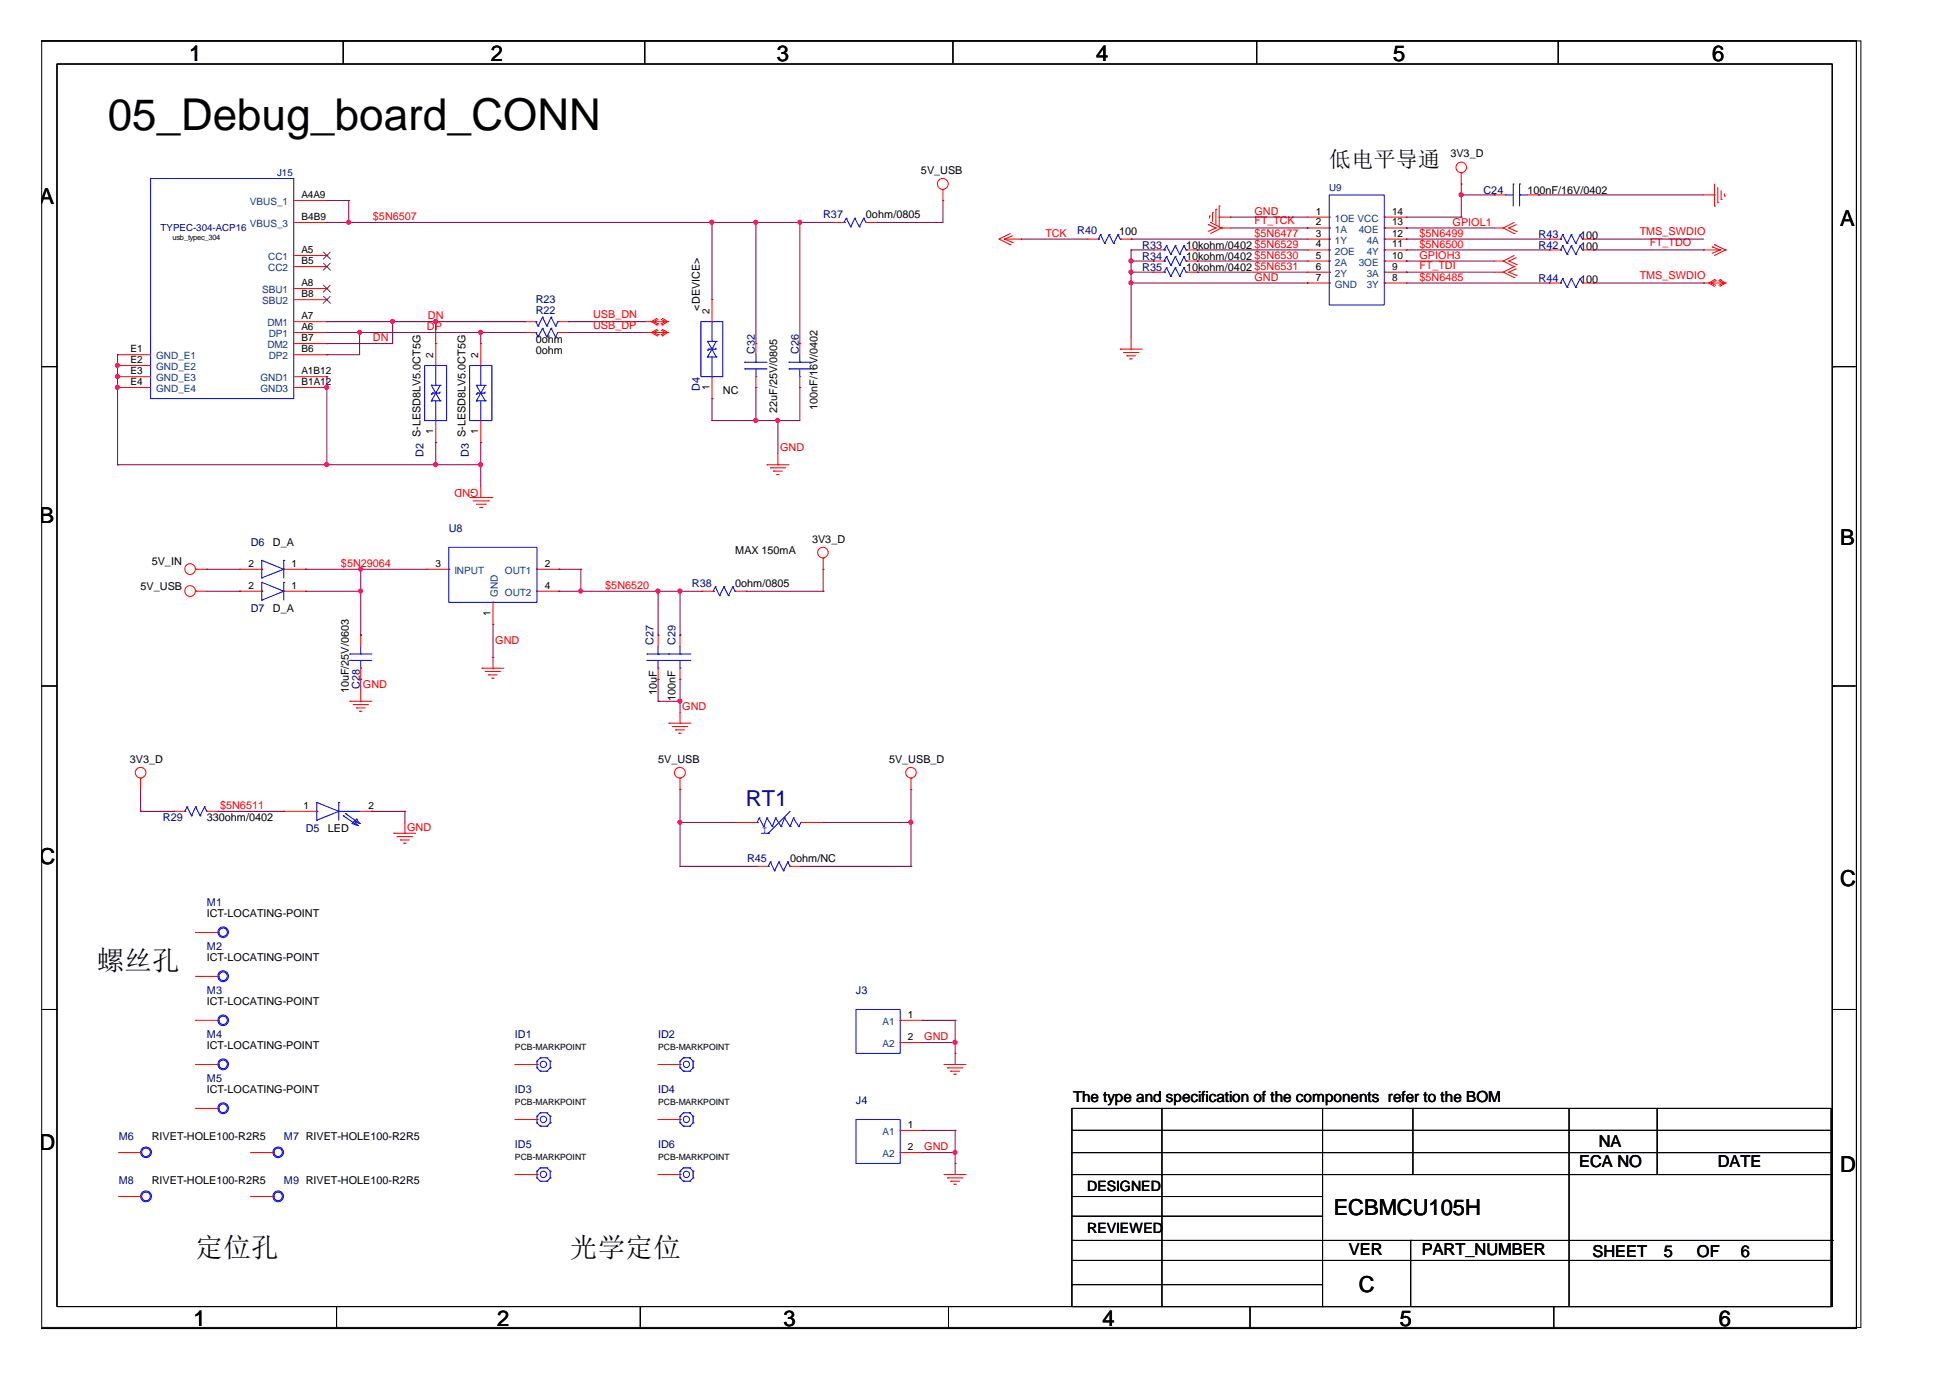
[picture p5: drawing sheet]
<svg xmlns="http://www.w3.org/2000/svg" width="297mm" height="210mm" viewBox="0 0 297 210" stroke-linecap="round" stroke-linejoin="round" font-family="sans-serif">
<g fill="none" stroke="#000" stroke-width=".15">
<path d="M6.3 6.2h276.5v196.2h-276.5M6.3 6.2h277.2v196h-277.2zM8.7 9.8h270.4v189.2h-270.4zM52.3 6.2h.1M52.3 6.2v3.4M98.2 6.2h.1M98.2 6.2v3.4M145.2 6.2h.1M145.2 6.2v3.4M191.4 6.2h.1M191.4 6.2v3.4M237.4 6.2h.1"/>
<path d="M237.4 6.2v3.4M6.3 55.9h2.4M279.3 55.9h.1M279.3 55.9h3.3M6.3 104.5h2.4M279.3 104.5h.1M279.3 104.5h3.3M6.3 153.8h2.2M8.5 153.8h.1M279.3 153.8h3.3M282.6 153.8h.1M163.3 168.8h115.6v30.2h-115.6z"/>
<path d="M163.3 172.2h.1M163.3 178.9h.1M163.3 175.6h.1M163.3 172.2h115.6M163.3 178.9h115.6M163.3 175.6h115.6M177 178.9h.1M177 168.8v30.2M201.5 168.8v30.2M215.2 168.8h.1M215.2 168.8v10.1M239 168.8v30.2"/>
<path d="M252.4 168.8h.1M252.4 168.8v10.1M51.3 199h.1M51.3 199v3.4M97.5 199h.1M97.5 199v3.4M144.5 199h.1M144.5 199v3.4M163.3 195.7h.1M163.3 182.3h.1M163.3 185.3h.1M163.3 195.7h38.2"/>
<path d="M163.3 182.3h38.2M163.3 185.3h38.2M163.4 192h.1M163.4 188.9h.1M163.4 192h115.5M163.4 188.9h115.9M190.4 199h.1M190.4 199v3.4M201.5 199h.1M214.9 188.9h.1M214.9 188.9v10.1M236.7 199h.1"/>
<path d="M236.7 199v3.4M239 199h.1"/>
</g>
<g fill="none" stroke="#f00" stroke-width=".15">
<path d="M44.7 33.9h5.1M44.7 30.5h5.1M44.7 38.9h5.1M49.8 30.5h.1M49.8 38.9h.1M49.8 33.9h.1M126.9 33.9h.1M126.9 33.9h1.7M131.9 33.9h1.7M133.6 33.9h.1M143.6 28.9h.1M143.6 28.9v1.6"/>
<path d="M152.2 36.4h.1M152.2 36.4l1.7 .9M153 36.4h.1M153 36.4h2.5M153 36.4l1.2 .5M153.9 37.3h.1M153.9 35.6l-1.7 .8M154.2 36.9h.1M154.2 35.9l-1.2 .5M165.6 36.4h.1M165.6 36.4h1.7M170.6 36.4h1.7"/>
<path d="M172.3 36.4h.1M175.7 38.1h.1M175.7 39.8h.1M175.7 38.1h1.6M175.7 39.8h1.6M180.7 38.1h1.7M180.7 39.8h1.7M182.4 38.1h.1M182.4 39.8h.1M184.1 34.2h.1M184.1 34.2l1.1 .5M184.2 32.9h.1"/>
<path d="M184.2 32.9v.3M184.4 33.9h.1M184.4 33.9l1.7 .8M184.7 32.4h.1M184.7 32.4v1.3M185.2 31.9h.1M185.2 34.7h.1M185.2 31.9v2.3M185.2 34.7l-1.1 .5M185.7 31.4h.1M185.7 33.1h.1M185.7 31.4v3.3"/>
<path d="M185.7 33.1h1.7M186.1 34.7h.1M186.1 34.7h1.3M186.1 34.7l-1.7 .9M199.1 33.1h.1M199.1 34.7h.1M199.1 36.4h.1M199.1 38.1h.1M199.1 39.8h.1M199.1 33.1h3.4M199.1 34.7h3.4M199.1 36.4h3.4"/>
<path d="M199.1 38.1h3.4M199.1 39.8h3.4M210.9 33.1h3.3M210.9 34.7h3.3M210.9 36.4h3.3M210.9 38.1h3.3M210.9 39.8h3.3M214.2 39.8h.1M214.2 38.1h.1M214.2 36.4h.1M214.2 34.7h.1M214.2 33.1h.1"/>
<path d="M222.6 26.3h.1M222.6 26.3v1.7M227.6 29.7h.1M227.6 29.7h1.7M227.6 34.7h1.4M227.6 39.8h1.4M229 34.7h.1M229 39.8h.1M229 34.7l1.6 .9M229 39.8l1.6 .8M229.8 34.7h.1M229.8 39.8h.1"/>
<path d="M229.8 34.7l1.2 .5M229.8 39.8l1.2 .5M230.6 35.6h.1M230.6 33.9l-1.6 .8M230.6 38.9l-1.6 .9M231 35.2h.1M231 34.2l-1.2 .5M231 39.3l-1.2 .5M232.7 29.7h1.7M234.4 29.7h.1M236 38.1h.1M236 36.4h.1"/>
<path d="M236 36.4h1.7M236 38.1h1.7M241 36.4h1.7M241 38.1h1.7M242.7 38.1h.1M242.7 36.4h.1M259.5 29.7h1.7M259.5 38.1h2.5M260.8 37.6h.1M260.8 37.6l1.2 .5M261.2 31.4h.1M261.2 29.7h.1"/>
<path d="M261.2 37.3h.1M261.2 28v3.4M261.2 37.3l1.6 .8M261.7 30.9h.1M261.7 28.5v2.4M262 38.1h.1M262 38.1l-1.2 .5M262.2 30.4h.1M262.2 29.1v1.3M262.7 29.9h.1M262.7 29.5v.4M262.8 38.1h.1"/>
<path d="M262.8 38.1l-1.6 .8M17.9 54h.1M17.9 55.7h.1M17.9 57.4h.1M17.9 59h.1M17.9 57.4h5M17.9 54h5M17.9 59h5M17.9 55.7h5M44.7 49h5.1M44.7 50.6h5.1M44.7 57.4h5.1"/>
<path d="M44.7 44h5.1M44.7 45.6h5.1M44.7 52.3h5.1M44.7 54h5.1M44.7 40.6h5.1M44.7 59h5.1M49.8 57.4h.1M49.8 50.6h.1M49.8 49h.1M49.8 44h.1M49.8 45.6h.1M49.8 52.3h.1"/>
<path d="M49.8 54h.1M49.8 40.6h.1M49.8 59h.1M66.4 52.3h.1M66.4 52.3v3.4M73.2 52.3h.1M73.2 52.3v3.4M79.9 50.6h.1M79.9 49h.1M79.9 49h1.7M79.9 50.6h1.7M85 49h1.7"/>
<path d="M85 50.6h1.7M86.7 50.6h.1M86.7 49h.1M98.4 49h.8M98.4 50.6h.8M99.2 49h.1M99.2 50.6h.1M99.2 49l.9 .5M99.2 50.6l.9 .6M99.6 49h.1M99.6 50.6h.1M99.6 49h1.8"/>
<path d="M99.6 49l.6 .3M99.6 50.6h1.8M99.6 50.6l.6 .4M100.1 49.5h.1M100.1 51.2h.1M100.1 48.5l-.9 .5M100.1 50.2l-.9 .4M100.2 49.3h.1M100.2 51h.1M100.2 48.7l-.6 .3M100.2 50.3l-.6 .3M100.7 49.3h.1"/>
<path d="M100.7 51h.1M100.7 48.7l.7 .3M100.7 50.3l.7 .3M100.9 49.5h.1M100.9 51.2h.1M100.9 48.5l.8 .5M100.9 50.2l.8 .4M101.4 49h.1M101.4 50.6h.1M101.4 49l-.7 .3M101.4 50.6l-.7 .4M101.7 49h.1"/>
<path d="M101.7 50.6h.1M101.7 49l-.8 .5M101.7 50.6l-.8 .6M108.5 45.6h.1M108.5 45.6v3.4M108.5 57.4v3.3M115.1 52.3h.1M115.1 59h.1M115.1 52.3v1.7M115.1 57.4v1.6M121.8 52.3h.1M121.8 59h.1"/>
<path d="M121.8 52.3v1.7M121.8 57.4v1.6M170.6 53.2h.1M170.6 53.2h3.4M171.2 53.7h.1M171.2 53.7h2.3M171.7 54.2h.1M171.7 54.2h1.3M172.1 54.7h.1M172.1 54.7h.4M172.3 53.2h.1M172.3 51.5v1.7"/>
<path d="M175.7 41.5h.1M175.7 41.5h1.6M180.7 41.5h1.7M182.4 41.5h.1M199.1 41.5h.1M199.1 43.1h.1M199.1 43.1h3.4M199.1 41.5h3.4M210.9 43.1h3.3M210.9 41.5h3.3M214.2 43.1h.1M214.2 41.5h.1"/>
<path d="M227.6 41.5h1.4M229 41.5h.1M229 41.5l1.6 .8M229.8 41.5h.1M229.8 41.5l1.2 .4M230.6 42.3h.1M230.6 40.6h.1M230.6 40.6l-1.6 .9M231 41.9h.1M231 40.3h.1M231 41l-1.2 .5M236 43.1h.1"/>
<path d="M236 43.1h1.7M241 43.1h1.7M242.7 43.1h.1M259.5 43.1h.8M260.3 43.1h.1M260.3 43.1l.9 .5M260.6 43.1h.1M260.6 43.1h1.9M260.6 43.1l.7 .3M261.2 42.6h.1M261.2 42.6l-.9 .5M261.3 42.8h.1"/>
<path d="M261.3 42.8l-.7 .3M261.8 42.8h.1M261.8 42.8l.7 .3M262 42.6h.1M262 42.6l.8 .5M262.5 43.1h.1M262.5 43.1l-.7 .3M262.8 43.1h.1M262.8 43.1l-.8 .5M66.4 67.4h.1M66.4 64.1v3.3M71.5 75.8h3.4"/>
<path d="M72.1 76.3h2.3M72.6 76.8h1.3M73.1 77.3h.3M73.2 75.8h.1M73.2 67.4h.1M73.2 64.1v3.3M73.2 74.1v1.7M73.4 77.3h.1M73.9 76.8h.1M74.4 76.3h.1M74.9 75.8h.1M108.5 60.7h.1"/>
<path d="M116.8 70.8h.1M116.8 70.8h3.4M117.3 71.3h.1M117.3 71.3h2.4M117.8 71.8h.1M117.8 71.8h1.4M118.3 72.3h.1M118.3 72.3h.4M118.5 70.8h.1M118.5 69.1v1.7M29.8 90.1h.1M29.8 86.7h.1"/>
<path d="M29.8 90.1h1.7M29.8 86.7h1.7M36.5 90.1h.1M36.5 86.7h.1M36.5 90.1h3.4M36.5 86.7h3.4M43.2 90.1h3.4M43.2 86.7h3.4M46.6 90.1h.1M46.6 86.7h.1M54.9 96.7h.1M54.9 96.7v1.7"/>
<path d="M65 86.7h.1M65 86.7h3.4M75.1 95.1h.1M75.1 91.8v3.3M81.8 90.1h3.3M81.8 86.7h3.3M85.1 86.7h.1M85.1 90.1h.1M100.2 96.7h.1M100.2 96.7v1.7M103.6 96.7h.1M103.6 96.7v1.7"/>
<path d="M106.9 90.1h.1M106.9 90.1h1.7M112 90.1h1.6M113.6 90.1h.1M125.4 85h.1M125.4 85v1.7M21.4 118.5h.1M21.4 118.5v1.7M53.3 106.8h.1M53.3 106.8h3.3M53.8 107.3h.1M53.8 107.3h2.3"/>
<path d="M54.3 107.8h.1M54.3 107.8h1.3M54.8 108.3h.1M54.8 108.3h.3M54.9 106.8h.1M54.9 103.5h.1M54.9 101.8v1.7M54.9 105.1v1.7M73.4 101.8h.1M73.4 101.8h3.4M73.9 102.3h.1M73.9 102.3h2.3"/>
<path d="M74.4 102.8h.1M74.4 102.8h1.3M74.9 103.3h.1M74.9 103.3h.4M75.1 101.8h.1M75.1 100.1v1.7M100.2 103.5h.1M100.2 101.8v1.7M101.9 110.2h.1M101.9 110.2h3.3M102.4 110.7h.1M102.4 110.7h2.4"/>
<path d="M102.9 111.2h.1M102.9 111.2h1.4M103.4 111.7h.1M103.4 111.7h.4M103.6 118.5h.1M103.6 110.2h.1M103.6 103.5h.1M103.6 101.8v1.7M103.6 108.5v1.7M103.6 118.5v1.7M138.8 118.5h.1M138.8 118.5v1.7"/>
<path d="M26.5 123.6h.1M26.5 123.6h1.7M31.5 123.6h1.7M33.2 123.6h.1M43.2 123.6h.1M43.2 123.6h5.1M54.9 123.6h1.7M56.6 123.6h.1M60 126.9h.1M60 126.9h3.3M60.5 127.4h.1M60.5 127.4h2.4"/>
<path d="M61 127.9h.1M61 127.9h1.4M61.5 128.5h.1M61.5 128.5h.3M61.7 126.9h.1M61.7 125.3v1.6M112 125.3h.1M112 125.3h3.3M115.3 132h.1M115.3 132h1.7M120.4 132h1.6M122 132h.1"/>
<path d="M122 125.3h3.4M125.4 125.3h.1M29.8 155.4h.1M29.8 142h.1M29.8 148.7h.1M29.8 155.4h3.4M29.8 142h3.4M29.8 148.7h3.4M137.1 155.4h3.4M137.1 158.8h3.4M140.5 155.4h.1M140.5 158.8h.1"/>
<path d="M18.1 175.6h.1M18.1 175.6h3.3M29.8 168.8h.1M29.8 162.2h.1M29.8 162.2h3.4M29.8 168.8h3.4M38.2 175.6h.1M38.2 175.6h3.4M78.4 178.9h.1M78.4 170.5h.1M78.4 162.2h.1M78.4 162.2h3.4"/>
<path d="M78.4 178.9h3.4M78.4 170.5h3.4M100.2 162.2h.1M100.2 178.9h.1M100.2 170.5h.1M100.2 162.2h3.4M100.2 178.9h3.4M100.2 170.5h3.4M137.1 172.2h3.4M137.1 175.6h3.4M140.5 172.2h.1M140.5 175.6h.1"/>
<path d="M143.8 162.2h.1M143.8 178.9h.1M143.8 162.2h3.4M143.8 178.9h3.4M144.3 162.7h.1M144.3 179.4h.1M144.3 162.7h2.4M144.3 179.4h2.4M144.8 163.2h.1M144.8 179.9h.1M144.8 163.2h1.4M144.8 179.9h1.4"/>
<path d="M145.3 163.6h.1M145.3 163.6h.4M145.5 162.2h.1M145.5 178.9h.1M145.5 160.5v1.7M145.5 177.2v1.7M18.1 182.3h.1M18.1 182.3h3.3M38.2 182.3h.1M38.2 182.3h3.4M145.3 180.4h.1M145.3 180.4h.4"/>
<circle cx="143.6" cy="28" r=".83"/>
<circle cx="222.6" cy="25.5" r=".81"/>
<circle cx="28.9" cy="90" r=".82"/>
<circle cx="28.9" cy="86.7" r=".82"/>
<circle cx="125.3" cy="84.2" r=".81"/>
<circle cx="21.4" cy="117.7" r=".81"/>
<circle cx="103.6" cy="117.7" r=".82"/>
<circle cx="138.8" cy="117.7" r=".81"/>
</g>
<g fill="none" stroke="#00f" stroke-width=".15">
<path d="M22.9 27.2h21.8v33.5h-21.8zM128.6 33.9h.1M128.9 33.2h.1M128.9 33.2l-.3 .7M128.9 33.2l.7 1.4M129.6 34.6h.1M130.2 33.2h.1M130.2 33.2l-.6 1.4M130.2 33.2l.7 1.4M130.9 34.6h.1M131.6 33.2h.1M131.6 33.2l.3 .7"/>
<path d="M131.6 33.2l-.7 1.4M131.9 33.9h.1M167.3 36.4h.1M167.6 35.7h.1M167.6 35.7l-.3 .7M167.6 35.7l.7 1.4M168.3 37.1h.1M169 35.7h.1M169 35.7l-.7 1.4M169 35.7l.6 1.4M169.6 37.1h.1M170.3 35.7h.1"/>
<path d="M170.3 35.7l.3 .7M170.3 35.7l-.7 1.4M170.6 36.4h.1M177.3 38.1h.1M177.3 39.8h.1M177.7 37.4h.1M177.7 39.1h.1M177.7 37.4l-.4 .7M177.7 37.4l.7 1.3M177.7 39.1l-.4 .7M177.7 39.1l.7 1.3M178.4 38.7h.1"/>
<path d="M179 37.4h.1M179 39.1h.1M179 37.4l-.6 1.3M179 37.4l.7 1.3M179 39.1l-.6 1.3M179 39.1l.7 1.3M179.7 38.7h.1M180.3 37.4h.1M180.3 39.1h.1M180.3 37.4l.4 .7M180.3 37.4l-.6 1.3M180.3 39.1l.4 .7"/>
<path d="M180.3 39.1l-.6 1.3M180.7 38.1h.1M180.7 39.8h.1M202.5 29.7h8.4v16.8h-8.4zM202.5 33.1h.1M202.5 34.7h.1M202.5 36.4h.1M202.5 38.1h.1M202.5 39.8h.1M210.9 33.1h.1M210.9 34.7h.1M210.9 36.4h.1"/>
<path d="M210.9 38.1h.1M210.9 39.8h.1M229.3 29.7h.1M229.3 29.7h1.2M230.5 28h.1M230.5 28v3.4M231.5 29.7h.1M231.5 28h.1M231.5 29.7h1.2M231.5 28v3.4M237.7 38.1h.1M237.7 36.4h.1"/>
<path d="M238 37.4h.1M238 35.7h.1M238 37.4l-.3 .7M238 37.4l.7 1.3M238 35.7l-.3 .7M238 35.7l.7 1.4M238.7 38.7h.1M238.7 37.1h.1M239.4 37.4h.1M239.4 35.7h.1M239.4 37.4l-.7 1.3M239.4 37.4l.6 1.3"/>
<path d="M239.4 35.7l-.7 1.4M239.4 35.7l.6 1.4M240 38.7h.1M240 37.1h.1M240.7 37.4h.1M240.7 35.7h.1M240.7 37.4l.3 .7M240.7 37.4l-.7 1.3M240.7 35.7l.3 .7M240.7 35.7l-.7 1.4M241 38.1h.1M241 36.4h.1"/>
<path d="M64.7 55.7h3.3v8.4h-3.3zM65.7 58.7h.1M65.7 58.7h1.4M65.7 58.7l1.4 2.4M65.9 59.9h.1M65.9 59.9h1M65.9 59.9l-.2 .1M66.4 59.9h.1M66.4 55.7h.1M66.4 58.7h.1M66.4 55.7v3M66.9 59.9h.1"/>
<path d="M67.1 58.7h.1M67.1 58.7l-1.4 2.4M67.1 59.7l-.2 .2M71.5 55.7h3.4v8.4h-3.4zM72.6 58.7h.1M72.6 58.7l1.3 2.4M72.6 58.7h1.3M72.7 59.9h.1M72.7 59.9h1M72.7 59.9l-.1 .1M73.2 59.9h.1M73.2 55.7h.1"/>
<path d="M73.2 58.7h.1M73.2 55.7v3M73.7 59.9h.1M73.9 58.7h.1M73.9 58.7l-1.3 2.4M73.9 59.7l-.2 .2M81.6 50.6h.1M81.6 49h.1M81.6 50.6l.4 .7M81.6 49l.4 .7M82 51.3h.1M82 49.7h.1"/>
<path d="M82.6 50h.1M82.6 48.3h.1M82.6 50l-.6 1.3M82.6 50l.7 1.3M82.6 48.3l-.6 1.4M82.6 48.3l.7 1.4M83.3 51.3h.1M83.3 49.7h.1M83.9 50h.1M83.9 48.3h.1M83.9 50l-.6 1.3M83.9 50l.7 1.3"/>
<path d="M83.9 48.3l-.6 1.4M83.9 48.3l.7 1.4M84.6 51.3h.1M84.6 49.7h.1M85 50.6h.1M85 49h.1M85 50.6l-.4 .7M85 49l-.4 .7M106.8 49h3.3v8.4h-3.3zM107.8 54.4h.1M107.8 52h.1M107.8 53.4h.1"/>
<path d="M107.8 54.4h1.3M107.8 52l.7 1.2M107.8 52h1.3M107.9 53.2h.1M107.9 53.2h1.1M107.9 53.2l-.1 .2M108.5 53.2h.1M108.5 49h.1M108.5 57.4h.1M108.5 52h.1M108.5 53.2l-.7 1.2M108.5 53.2l.6 1.2"/>
<path d="M108.5 49v3M108.5 54.4v3M109 53.2h.1M109.1 54.4h.1M109.1 52h.1M109.1 52l-.6 1.2M109.1 53l-.1 .2M113.5 55.2h.1M113.5 56.2h.1M113.5 55.2h3.3M113.5 56.2h3.3M115.1 55.2h.1"/>
<path d="M115.1 57.4h.1M115.1 54v1.2M115.1 56.2v1.2M120.2 55.2h.1M120.2 56.2h.1M120.2 55.2h3.3M120.2 56.2h3.3M121.8 55.2h.1M121.8 57.4h.1M121.8 54v1.2M121.8 56.2v1.2M177.3 41.5h.1"/>
<path d="M177.7 40.8h.1M177.7 40.8l-.4 .7M177.7 40.8l.7 1.3M178.4 42.1h.1M178.4 40.4h.1M179 40.8h.1M179 40.8l-.6 1.3M179 40.8l.7 1.3M179.7 42.1h.1M179.7 40.4h.1M180.3 40.8h.1M180.3 40.8l.4 .7"/>
<path d="M180.3 40.8l-.6 1.3M180.7 41.5h.1M202.5 41.5h.1M202.5 43.1h.1M210.9 41.5h.1M210.9 43.1h.1M237.7 43.1h.1M238 42.4h.1M238 42.4l-.3 .7M238 42.4l.7 1.4M238.7 43.8h.1M239.4 42.4h.1"/>
<path d="M239.4 42.4l-.7 1.4M239.4 42.4l.6 1.4M240 43.8h.1M240.7 42.4h.1M240.7 42.4l.3 .7M240.7 42.4l-.7 1.4M241 43.1h.1M65.7 61.1h.1M65.7 60h.1M65.7 61.1h1.4M66.4 64.1h.1M66.4 61.1v3"/>
<path d="M67.1 61.1h.1M72.6 61.1h.1M72.6 60h.1M72.6 61.1h1.3M73.2 64.1h.1M73.2 61.1v3M73.9 61.1h.1M39.9 91.4h.1M39.9 88.7h.1M39.9 90.1h.1M39.9 88h.1M39.9 85.4h.1"/>
<path d="M39.9 86.7h.1M39.9 85.4v2.6M39.9 88.7v2.7M39.9 88.7l3.3 1.4M39.9 85.4l3.3 1.3M43.2 90.1h.1M43.2 88.7h.1M43.2 86.7h.1M43.2 85.4h.1M43.2 90.1l-3.3 1.3M43.2 85.4v2.6M43.2 88.7v2.7"/>
<path d="M43.2 86.7l-3.3 1.3M53.3 99.6h.1M53.3 99.6h3.3M54.9 99.6h.1M54.9 98.4v1.2M68.4 83.4h13.4v8.4h-13.4zM68.4 86.7h.1M75.1 91.8h.1M81.8 90.1h.1M81.8 86.7h.1M98.6 99.6h.1M98.6 99.6h6.6"/>
<path d="M100.2 99.6h.1M100.2 98.4v1.2M101.9 99.6h.1M103.6 99.6h.1M103.6 98.4v1.2M108.6 90.1h.1M109 89.4h.1M109 89.4l-.4 .7M109 89.4l.6 1.3M109.6 90.7h.1M110.3 89.4h.1M110.3 89.4l-.7 1.3"/>
<path d="M110.3 89.4l.7 1.3M111 90.7h.1M111.6 89.4h.1M111.6 89.4l.4 .7M111.6 89.4l-.6 1.3M112 90.1h.1M53.3 100.6h.1M53.3 100.6h3.3M54.9 101.8h.1M54.9 100.6v1.2M98.6 100.6h.1M98.6 100.6h6.6"/>
<path d="M100.2 101.8h.1M100.2 100.6v1.2M101.9 100.6h.1M103.6 101.8h.1M103.6 100.6v1.2M28.2 123.6h.1M28.5 122.9h.1M28.5 122.9l-.3 .7M28.5 122.9l.7 1.4M29.2 124.3h.1M29.8 122.9h.1M29.8 122.9l-.6 1.4"/>
<path d="M29.8 122.9l.7 1.4M30.5 124.3h.1M31.2 122.9h.1M31.2 122.9l.3 .7M31.2 122.9l-.7 1.4M31.5 123.6h.1M48.3 124.9h.1M48.3 122.2h.1M48.3 123.6h.1M48.3 122.2v2.7M48.3 122.2l3.3 1.4M51.6 123.6h.1"/>
<path d="M51.6 122.2h.1M51.6 123.6l-3.3 1.3M51.6 123.6h3.3M51.6 122.2v2.7M52.3 124.3h.1M52.3 124.3l2.2 1.4M52.6 123.9h.1M52.6 123.9l2.2 1.5M53.6 125.4h.1M53.6 125.4l.9 .3M54 125.1h.1M54 125.1l.8 .3"/>
<path d="M54 125.1l.5 .6M54.3 124.8h.1M54.3 124.8l-.7 .6M54.3 124.8l.5 .6M54.5 125.7h.1M54.8 125.4h.1M115.3 125.3h.1M115.7 124.6h.1M115.7 124.6l.6 1.3M115.7 124.6l-.4 .7M116 126.9h1M116.3 125.9h.1"/>
<path d="M116.8 124.6h.1M116.8 124.6l.8 1.3M116.8 124.6l-.5 1.3M117 132h.1M117 126.9h.1M117.3 131.3h.1M117.3 131.3l-.3 .7M117.3 131.3l.7 1.3M117.6 125.9h.1M118 132.6h.1M118.2 124.6h.1M118.2 124.6l.8 1.3"/>
<path d="M118.2 124.6l-.6 1.3M118.7 131.3h.1M118.7 131.3l-.7 1.3M118.7 131.3l.6 1.3M119 125.9h.1M119.3 132.6h.1M119.5 124.6h.1M119.5 124.6l.9 1.3M119.5 124.6l-.5 1.3M120 131.3h.1M120 131.3l.4 .7M120 131.3l-.7 1.3"/>
<path d="M120.4 132h.1M120.4 125.9h.1M120.4 123.6l-3.4 3.3M120.9 124.6h.1M120.9 124.6l.8 1.3M120.9 124.6l-.5 1.3M121.7 125.9h.1M122 125.3h.1M122 125.3l-.3 .6M33.2 155.4h.1M33.2 142h.1M33.2 148.7h.1"/>
<path d="M130.4 153.8h6.7v6.7h-6.7zM137.1 155.4h.1M137.1 158.8h.1M21.4 175.6h.1M33.2 168.8h.1M33.2 162.2h.1M41.6 175.6h.1M81.8 178.9h.1M81.8 178.4h.1M81.8 179.4h.1M81.8 170.5h.1M81.8 170h.1"/>
<path d="M81.8 171h.1M81.8 162.2h.1M81.8 161.6h.1M81.8 162.7h.1M81.8 161.6v1.1M81.8 170v1M81.8 178.4v1M81.8 179.4l.5 .5M81.8 171l.5 .5M81.8 162.7l.5 .5M82.3 179.9h.1M82.3 177.9h.1"/>
<path d="M82.3 171.5h.1M82.3 169.5h.1M82.3 163.2h.1M82.3 161.1h.1M82.3 163.2h1M82.3 161.1h1M82.3 177.9l-.5 .5M82.3 179.9h1M82.3 177.9h1M82.3 169.5l-.5 .5M82.3 171.5h1M82.3 169.5h1"/>
<path d="M82.3 161.1l-.5 .5M83.3 179.9h.1M83.3 177.9h.1M83.3 171.5h.1M83.3 169.5h.1M83.3 163.2h.1M83.3 161.1h.1M83.3 177.9l.5 .5M83.3 169.5l.5 .5M83.3 161.1l.5 .5M83.8 179.4h.1M83.8 178.4h.1"/>
<path d="M83.8 171h.1M83.8 170h.1M83.8 162.7h.1M83.8 161.6h.1M83.8 179.4l-.5 .5M83.8 161.6v1.1M83.8 170v1M83.8 178.4v1M83.8 171l-.5 .5M83.8 162.7l-.5 .5M103.6 162.2h.1M103.6 161.6h.1"/>
<path d="M103.6 162.7h.1M103.6 178.9h.1M103.6 178.4h.1M103.6 179.4h.1M103.6 170.5h.1M103.6 170h.1M103.6 171h.1M103.6 161.6v1.1M103.6 170v1M103.6 178.4v1M103.6 162.7l.5 .5M103.6 179.4l.5 .5"/>
<path d="M103.6 171l.5 .5M104.1 163.2h.1M104.1 161.1h.1M104.1 179.9h.1M104.1 177.9h.1M104.1 171.5h.1M104.1 169.5h.1M104.1 161.1l-.5 .5M104.1 163.2h1M104.1 161.1h1M104.1 179.9h1M104.1 177.9h1"/>
<path d="M104.1 171.5h1M104.1 169.5h1M104.1 177.9l-.5 .5M104.1 169.5l-.5 .5M105.1 163.2h.1M105.1 161.1h.1M105.1 179.9h.1M105.1 177.9h.1M105.1 171.5h.1M105.1 169.5h.1M105.1 161.1l.5 .5M105.1 177.9l.5 .5"/>
<path d="M105.1 169.5l.5 .5M105.6 162.7h.1M105.6 161.6h.1M105.6 179.4h.1M105.6 178.4h.1M105.6 171h.1M105.6 170h.1M105.6 162.7l-.5 .5M105.6 161.6v1.1M105.6 170v1M105.6 178.4v1M105.6 179.4l-.5 .5"/>
<path d="M105.6 171l-.5 .5M130.4 170.5h6.7v6.7h-6.7zM137.1 172.2h.1M137.1 175.6h.1M21.4 182.3h.1M41.6 182.3h.1"/>
<circle cx="34" cy="148.7" r=".65"/>
<circle cx="34" cy="148.7" r=".82"/>
<circle cx="34" cy="155.4" r=".64"/>
<circle cx="34" cy="142" r=".64"/>
<circle cx="34" cy="142" r=".81"/>
<circle cx="34" cy="155.4" r=".81"/>
<circle cx="22.2" cy="175.5" r=".66"/>
<circle cx="22.2" cy="175.5" r=".82"/>
<circle cx="34" cy="162.1" r=".65"/>
<circle cx="34" cy="168.8" r=".65"/>
<circle cx="34" cy="168.8" r=".82"/>
<circle cx="34" cy="162.1" r=".82"/>
<circle cx="42.4" cy="175.5" r=".64"/>
<circle cx="42.4" cy="175.5" r=".81"/>
<circle cx="82.8" cy="162.1" r=".49"/>
<circle cx="82.8" cy="178.9" r=".49"/>
<circle cx="82.8" cy="170.5" r=".49"/>
<circle cx="104.5" cy="162.1" r=".48"/>
<circle cx="104.5" cy="178.9" r=".48"/>
<circle cx="104.5" cy="170.5" r=".48"/>
<circle cx="22.2" cy="182.2" r=".66"/>
<circle cx="22.2" cy="182.2" r=".83"/>
<circle cx="42.4" cy="182.2" r=".65"/>
<circle cx="42.4" cy="182.2" r=".82"/>
</g>
<path d="M49.3 38.4l1 1.1M50.3 38.4l-1.1 1.1M49.3 43.4l1 1.1M49.3 45.1l1 1.1M49.3 40.1l1 1.1M50.3 43.4l-1.1 1.1M50.3 45.1l-1.1 1.1M50.3 40.1l-1.1 1.1" fill="none" stroke="#804000" stroke-width=".15"/>
<g fill="none" stroke="#800040" stroke-width=".15">
<path d="M49.8 30.5h.1M49.8 33.9h.1M49.8 30.5h3.3M49.8 33.9h77.1M53.1 30.5h.1M53.1 33.9h.1M53.1 30.5v3.4M108.5 33.9h.1M108.5 33.9v11.7M115.1 33.9h.1M115.1 33.9v18.4M121.8 33.9h.1"/>
<path d="M121.8 33.9v18.4M133.6 33.9h.1M143.6 30.5h.1M143.6 30.5v3.4h-10M155.5 36.4h.1M155.5 36.4h10.1M172.3 36.4h.1M172.3 38.1h.1M172.3 39.8h.1M172.3 39.8h3.4M172.3 36.4h26.8M172.3 38.1h3.4"/>
<path d="M172.3 38.1v13.4M175.7 39.8h.1M182.4 39.8h.1M182.4 38.1h.1M182.4 39.8h16.7M182.4 38.1h16.7M187.4 33.1h.1M187.4 34.7h11.7M187.4 33.1h11.7M199.1 34.7h.1M214.2 34.7h.1M214.2 39.8h.1"/>
<path d="M214.2 34.7h13.4M214.2 39.8h13.4M214.2 36.4h21.8M214.2 38.1h21.8M214.2 33.1h8.4M222.6 33.1h.1M222.6 29.7h.1M222.6 28h.1M222.6 28v5.1M222.6 29.7h5M227.6 29.7h.1M234.4 29.7h.1"/>
<path d="M234.4 29.7h25.1M236 36.4h.1M236 38.1h.1M242.7 36.4h.1M242.7 36.4h16.8M242.7 38.1h16.8M259.5 38.1h.1M17.9 54h.1M17.9 55.7h.1M17.9 57.4h.1M17.9 59h.1M17.9 54v16.8"/>
<path d="M49.8 49h.1M49.8 50.6h.1M49.8 52.3h.1M49.8 54h.1M49.8 57.4h.1M49.8 59h.1M49.8 49h30.1M49.8 50.6h30.1M49.8 57.4v13.4M54.8 50.6h.1M54.8 50.6v3.4h-5M59.8 49h.1"/>
<path d="M59.8 49v3.3h-10M66.4 49h.1M66.4 49v3.3M73.2 50.6h.1M73.2 50.6v1.7M79.9 50.6h.1M79.9 49h.1M86.7 49h.1M86.7 50.6h.1M86.7 49h11.7M86.7 50.6h11.7M115.1 59h.1"/>
<path d="M115.1 59v5.1M121.8 59h.1M121.8 59v5.1h-13.3M172.3 43.1h.1M172.3 41.5h.1M172.3 41.5h3.4M172.3 43.1h26.8M182.4 41.5h.1M182.4 41.5h16.7M199.1 43.1h.1M214.2 41.5h.1M214.2 41.5h13.4"/>
<path d="M214.2 43.1h21.8M236 43.1h.1M242.7 43.1h16.8M259.5 43.1h.1M17.9 70.8h.1M17.9 70.8h55.3M49.8 70.8h.1M66.4 67.4h.1M66.4 70.8h.1M66.4 67.4v3.4M73.2 67.4h.1M73.2 70.8h.1"/>
<path d="M73.2 67.4v6.7M108.5 60.7h.1M108.5 64.1h.1M108.5 60.7v3.4M115.1 64.1h.1M118.5 64.1h.1M118.5 64.1v5M31.5 86.7h.1M31.5 86.7h5M31.5 90.1h5M36.5 90.1h.1M46.6 86.7h.1"/>
<path d="M46.6 86.7h18.4M46.6 90.1h8.3M54.9 86.7h.1M54.9 90.1h.1M54.9 96.7h.1M54.9 86.7v10M75.1 95.1v5M85.1 86.7h.1M85.1 90.1h.1M85.1 86.7h3.4M85.1 90.1h21.8M88.5 86.7h.1"/>
<path d="M88.5 86.7v3.4M100.2 90.1h.1M100.2 96.7h.1M100.2 90.1v6.6M103.6 90.1h.1M103.6 96.7h.1M103.6 90.1v6.6M113.6 90.1h11.8M125.4 90.1h.1M125.4 86.7h.1M125.4 86.7v3.4M54.9 103.5h.1"/>
<path d="M54.9 103.5v1.6M75.1 100.1h.1M100.2 106.8h.1M100.2 103.5h.1M100.2 103.5v3.3M100.2 106.8h3.4M103.6 106.8h.1M103.6 103.5v5M21.4 123.6h.1M21.4 123.6h5.1M21.4 120.2v3.4M26.5 123.6h.1"/>
<path d="M33.2 123.6h10M43.2 123.6h.1M56.6 123.6h.1M56.6 123.6h5.1M61.7 123.6h.1M61.7 123.6v1.7M103.6 125.3h.1M103.6 120.2h.1M103.6 132h.1M103.6 132h11.7M103.6 125.3h8.4M103.6 120.2v11.8"/>
<path d="M122 132h16.8M125.4 125.3h.1M125.4 125.3h13.4M138.8 132h.1M138.8 125.3h.1M138.8 120.2h.1M138.8 120.2v11.8M140.5 158.8h5M140.5 155.4h5M145.5 158.8h.1M145.5 155.4h.1M145.5 155.4v5.1"/>
<path d="M140.5 175.6h5M140.5 172.2h5M145.5 160.5h.1M145.5 175.6h.1M145.5 177.2h.1M145.5 172.2h.1M145.5 172.2v5"/>
</g>
<g fill="#f0f" stroke="#f0f" stroke-width=".15">
<circle cx="54.9" cy="86.7" r=".32"/>
<circle cx="54.9" cy="90" r=".32"/>
<circle cx="138.7" cy="125.3" r=".32"/>
<circle cx="222.6" cy="29.7" r=".32"/>
<circle cx="88.5" cy="90" r=".32"/>
<circle cx="103.6" cy="90" r=".32"/>
<circle cx="100.2" cy="90" r=".32"/>
<circle cx="172.3" cy="43.1" r=".32"/>
<circle cx="172.3" cy="39.7" r=".32"/>
<circle cx="172.3" cy="41.4" r=".32"/>
<circle cx="145.5" cy="158.8" r=".32"/>
<circle cx="145.5" cy="175.5" r=".32"/>
<circle cx="103.6" cy="106.8" r=".32"/>
<circle cx="103.6" cy="125.3" r=".32"/>
<circle cx="108.4" cy="33.9" r=".32"/>
<circle cx="53.1" cy="33.9" r=".32"/>
<circle cx="115.1" cy="33.9" r=".32"/>
<circle cx="121.8" cy="33.9" r=".31"/>
<circle cx="59.8" cy="49" r=".32"/>
<circle cx="54.8" cy="50.6" r=".31"/>
<circle cx="17.9" cy="55.7" r=".32"/>
<circle cx="17.9" cy="57.3" r=".32"/>
<circle cx="17.9" cy="59" r=".32"/>
<circle cx="49.8" cy="59" r=".32"/>
<circle cx="115.1" cy="64" r=".32"/>
<circle cx="118.5" cy="64" r=".32"/>
<circle cx="49.8" cy="70.8" r=".32"/>
<circle cx="66.4" cy="70.8" r=".32"/>
<circle cx="73.2" cy="70.8" r=".32"/>
<circle cx="73.2" cy="50.6" r=".32"/>
<circle cx="66.4" cy="49" r=".32"/>
</g>
<text font-size="6.7" x="16.4" y="19.8">05_Debug_board_CONN</text>
<g font-size="4.2">
<text x="14.7" y="147.8">螺丝孔</text>
<text x="29.8" y="191.4">定位孔</text>
<text x="86.8" y="191.4">光学定位</text>
</g>
<g font-size="3.3">
<text x="28.8" y="9.2">1</text>
<text x="74.8" y="9.2">2</text>
<text x="118.3" y="9.2">3</text>
<text x="167" y="9.2">4</text>
<text x="212.2" y="9.2">5</text>
<text x="260.8" y="9.2">6</text>
<text x="202.5" y="25.5">低电平导通</text>
<text x="6" y="31">A</text>
<text x="280.3" y="34.4">A</text>
<text x="6" y="79.6">B</text>
<text x="280.3" y="83">B</text>
<text x="6" y="131.6">C</text>
<text x="280.3" y="135">C</text>
<text x="6" y="175.2">D</text>
<text x="280.3" y="178.6">D</text>
<text x="203.2" y="185.1">ECBMCU105H</text>
<text x="207" y="196.8">C</text>
<text x="29.5" y="202">1</text>
<text x="75.7" y="202">2</text>
<text x="119.3" y="202">3</text>
<text x="167.9" y="202">4</text>
<text x="213.2" y="202">5</text>
<text x="261.8" y="202">6</text>
</g>
<text font-size="3.3" fill="#000080" x="113.6" y="122.7">RT1</text>
<g font-size="2.5">
<text x="240.5" y="177.8">ECA NO</text>
<text x="243.5" y="174.8">NA</text>
<text x="261.7" y="177.8">DATE</text>
<text x="205.5" y="191.2">VER</text>
<text x="216.6" y="191.2">PART_NUMBER</text>
<text x="242.6" y="191.5">SHEET</text>
<text x="253.4" y="191.5">5</text>
<text x="258.5" y="191.5">OF</text>
<text x="265.2" y="191.5">6</text>
</g>
<text font-size="2.3" x="163.4" y="167.8">The type and specification of the components refer to the BOM</text>
<g font-size="2.2">
<text x="165.6" y="181.4">DESIGNED</text>
<text x="165.6" y="187.8">REVIEWED</text>
</g>
<g font-size="1.7">
<text x="220.9" y="24">3V3_D</text>
<text x="140.3" y="26.5">5V_USB</text>
<text x="232.7" y="29.5">100nF/16V/0402</text>
<text x="131.9" y="33.2">0ohm/0805</text>
<text x="170.5" y="35.9">100</text>
<text x="180.7" y="41.2">10kohm/0402 $5N6531</text>
<text x="180.7" y="37.9">10kohm/0402 $5N6529</text>
<text x="180.7" y="39.6">10kohm/0402 $5N6530</text>
<text x="240.7" y="38.1">100</text>
<text x="240.7" y="36.4">100</text>
<text x="106.6" y="47.3" transform="rotate(-90 106.6 47.3)">&lt;DEVICE&gt;</text>
<text x="240.7" y="43.1">100</text>
<text x="81.6" y="54">0ohm</text>
<text x="81.6" y="52.3">0ohm</text>
<text x="110.1" y="60">NC</text>
<text x="118.4" y="62.9" transform="rotate(-90 118.4 62.9)">22uF/25V/0805</text>
<text x="124.5" y="62.4" transform="rotate(-90 124.5 62.4)">100nF/16V/0402</text>
<text x="64.1" y="66.6" transform="rotate(-90 64.1 66.6)">S-LESD8LV5.0CT5G</text>
<text x="70.9" y="66.6" transform="rotate(-90 70.9 66.6)">S-LESD8LV5.0CT5G</text>
<text x="41.6" y="83.2">D_A</text>
<text x="123.7" y="82.6">3V3_D</text>
<text x="21.4" y="89.8">5V_USB</text>
<text x="23.1" y="86">5V_IN</text>
<text x="112" y="89.4">0ohm/0805</text>
<text x="112" y="84.3">MAX 150mA</text>
<text x="41.6" y="93.2">D_A</text>
<text x="53.1" y="105.6" transform="rotate(-90 53.1 105.6)">10uF/25V/0603</text>
<text x="100.1" y="105.8" transform="rotate(-90 100.1 105.8)">10uF</text>
<text x="102.9" y="106.8" transform="rotate(-90 102.9 106.8)">100nF</text>
<text x="19.8" y="116.2">3V3_D</text>
<text x="100.2" y="116.2">5V_USB</text>
<text x="135.4" y="116.2">5V_USB_D</text>
<text x="31.5" y="125.1">330ohm/0402</text>
<text x="50" y="126.8">LED</text>
<text x="120.4" y="131.3">0ohm/NC</text>
<text x="31.5" y="139.7">ICT-LOCATING-POINT</text>
<text x="31.5" y="146.4">ICT-LOCATING-POINT</text>
<text x="31.5" y="153">ICT-LOCATING-POINT</text>
<text x="31.5" y="159.8">ICT-LOCATING-POINT</text>
<text x="31.5" y="166.5">ICT-LOCATING-POINT</text>
<text x="23.1" y="173.7">RIVET-HOLE100-R2R5</text>
<text x="23.1" y="180.4">RIVET-HOLE100-R2R5</text>
</g>
<g font-size="1.7" fill="#000080">
<text x="226" y="29.5">C24</text>
<text x="125.4" y="33.2">R37</text>
<text x="164.1" y="35.7">R40</text>
<text x="174" y="41.2">R35</text>
<text x="174" y="37.9">R33</text>
<text x="174" y="39.6">R34</text>
<text x="234.4" y="37.9">R42</text>
<text x="234.4" y="36.2">R43</text>
<text x="81.6" y="47.8">R22</text>
<text x="81.6" y="46.1">R23</text>
<text x="234.4" y="42.9">R44</text>
<text x="115" y="53.9" transform="rotate(-90 115 53.9)">C32</text>
<text x="121.7" y="53.9" transform="rotate(-90 121.7 53.9)">C26</text>
<text x="106.6" y="59.5" transform="rotate(-90 106.6 59.5)">D4</text>
<text x="64.5" y="69.6" transform="rotate(-90 64.5 69.6)">D2</text>
<text x="71.4" y="69.6" transform="rotate(-90 71.4 69.6)">D3</text>
<text x="38.2" y="83.2">D6</text>
<text x="68.4" y="81">U8</text>
<text x="105.4" y="89.4">R38</text>
<text x="38.2" y="93.2">D7</text>
<text x="99.6" y="98.3" transform="rotate(-90 99.6 98.3)">C27</text>
<text x="102.9" y="98.3" transform="rotate(-90 102.9 98.3)">C29</text>
<text x="54.8" y="105" transform="rotate(-90 54.8 105)">C28</text>
<text x="24.8" y="125.1">R29</text>
<text x="46.6" y="126.8">D5</text>
<text x="113.8" y="131.3">R45</text>
<text x="31.5" y="138">M1</text>
<text x="31.5" y="144.7">M2</text>
<text x="31.5" y="151.4">M3</text>
<text x="130.4" y="151.4">J3</text>
<text x="31.5" y="158.1">M4</text>
<text x="78.4" y="158.1">ID1</text>
<text x="100.2" y="158.1">ID2</text>
<text x="31.5" y="164.8">M5</text>
<text x="78.4" y="166.5">ID3</text>
<text x="100.2" y="166.5">ID4</text>
<text x="18.1" y="173.7">M6</text>
<text x="43.2" y="173.7">M7 RIVET-HOLE100-R2R5</text>
<text x="130.4" y="168.2">J4</text>
<text x="78.4" y="174.9">ID5</text>
<text x="100.2" y="174.9">ID6</text>
<text x="18.1" y="180.4">M8</text>
<text x="43.2" y="180.4">M9 RIVET-HOLE100-R2R5</text>
</g>
<g font-size="1.7" fill="#f00">
<text x="56.8" y="33.5">$5N6507</text>
<text x="191.1" y="34.2">FT_TCK</text>
<text x="191.1" y="32.7">GND</text>
<text x="221.3" y="34.4">GPIOL1</text>
<text x="249.8" y="35.9">TMS_SWDIO</text>
<text x="159.3" y="36.1">TCK</text>
<text x="191.1" y="36.1">$5N6477</text>
<text x="216.2" y="39.4">GPIOH3</text>
<text x="216.2" y="36.1">$5N6499</text>
<text x="216.2" y="40.9">FT_TDI</text>
<text x="216.2" y="37.7">$5N6500</text>
<text x="251.3" y="37.5">FT_TDO</text>
<text x="191.1" y="42.8">GND</text>
<text x="216.2" y="42.8">$5N6485</text>
<text x="249.8" y="42.6">TMS_SWDIO</text>
<text x="56.8" y="52">DN</text>
<text x="65" y="50.3">DP</text>
<text x="65.2" y="48.7">DN</text>
<text x="90.3" y="48.4">USB_DN</text>
<text x="90.3" y="50.1">USB_DP</text>
<text x="118.8" y="68.8">GND</text>
<text x="72.9" y="74.5" transform="rotate(-180 72.9 74.5)">GND</text>
<text x="51.9" y="86.4">$5N29064</text>
<text x="92.2" y="89.7">$5N6520</text>
<text x="75.4" y="98.1">GND</text>
<text x="55.3" y="104.8">GND</text>
<text x="103.9" y="108.2">GND</text>
<text x="33.5" y="123.2">$5N6511</text>
<text x="62" y="126.6">GND</text>
<text x="140.8" y="158.5">GND</text>
<text x="140.8" y="175.2">GND</text>
</g>
<g font-size="1.5" fill="#000080">
<text x="42.2" y="26.9">J15</text>
<text x="202.5" y="29.1">U9</text>
<text x="24.5" y="35.2">TYPEC-304-ACP16</text>
</g>
<g font-size="1.5" fill="#004080">
<text x="38.1" y="31.3">VBUS_1</text>
<text x="38.1" y="34.6">VBUS_3</text>
<text x="203.3" y="33.8">1OE VCC</text>
<text x="203.3" y="35.4">1A</text>
<text x="207" y="35.4">4OE</text>
<text x="40.9" y="39.6">CC1</text>
<text x="40.9" y="41.3">CC2</text>
<text x="203.3" y="37.1">1Y</text>
<text x="203.3" y="38.8">2OE</text>
<text x="203.3" y="40.5">2A</text>
<text x="207" y="40.5">3OE</text>
<text x="208.2" y="38.8">4Y</text>
<text x="208.2" y="37.1">4A</text>
<text x="39.9" y="44.7">SBU1</text>
<text x="39.9" y="46.4">SBU2</text>
<text x="203.3" y="42.2">2Y</text>
<text x="203.3" y="43.8">GND</text>
<text x="208.2" y="43.8">3Y</text>
<text x="208.2" y="42.2">3A</text>
<text x="40.7" y="49.7">DM1</text>
<text x="40.7" y="53.1">DM2</text>
<text x="40.9" y="51.4">DP1</text>
<text x="23.8" y="54.8">GND_E1</text>
<text x="23.8" y="56.4">GND_E2</text>
<text x="23.8" y="58.1">GND_E3</text>
<text x="23.8" y="59.7">GND_E4</text>
<text x="39.7" y="58.1">GND1</text>
<text x="39.7" y="59.7">GND3</text>
<text x="40.9" y="54.8">DP2</text>
<text x="69.2" y="87.4">INPUT</text>
<text x="76.9" y="87.4">OUT1</text>
<text x="75.8" y="90.9" transform="rotate(-90 75.8 90.9)">GND</text>
<text x="76.9" y="90.8">OUT2</text>
<text x="134.5" y="156.1">A1</text>
<text x="134.5" y="159.5">A2</text>
<text x="134.5" y="172.9">A1</text>
<text x="134.5" y="176.3">A2</text>
</g>
<g font-size="1.5">
<text x="45.9" y="30.2">A4A9</text>
<text x="45.9" y="33.5">B4B9</text>
<text x="200.4" y="32.7">1</text>
<text x="200.4" y="34.3">2</text>
<text x="212" y="34.3">13</text>
<text x="212" y="32.7">14</text>
<text x="45.9" y="38.5">A5</text>
<text x="45.9" y="40.2">B5</text>
<text x="200.4" y="36">3</text>
<text x="200.4" y="37.7">4</text>
<text x="200.4" y="39.4">5</text>
<text x="200.4" y="41.1">6</text>
<text x="212" y="41.1">9</text>
<text x="212" y="37.7">11</text>
<text x="212" y="36">12</text>
<text x="212" y="39.4">10</text>
<text x="45.9" y="43.6">A8</text>
<text x="45.9" y="45.3">B8</text>
<text x="108.1" y="47.8" transform="rotate(-90 108.1 47.8)">2</text>
<text x="200.4" y="42.7">7</text>
<text x="212" y="42.7">8</text>
<text x="19.9" y="53.7">E1</text>
<text x="45.9" y="50.3">A6</text>
<text x="45.9" y="48.6">A7</text>
<text x="45.9" y="52">B7</text>
<text x="45.9" y="53.7">B6</text>
<text x="19.9" y="55.3">E2</text>
<text x="19.9" y="57">E3</text>
<text x="19.9" y="58.6">E4</text>
<text x="45.9" y="57">A1B12</text>
<text x="45.9" y="58.6">B1A12</text>
<text x="66" y="54.5" transform="rotate(-90 66 54.5)">2</text>
<text x="72.9" y="54.5" transform="rotate(-90 72.9 54.5)">2</text>
<text x="108.1" y="59.4" transform="rotate(-90 108.1 59.4)">1</text>
<text x="66" y="66.1" transform="rotate(-90 66 66.1)">1</text>
<text x="72.9" y="66.1" transform="rotate(-90 72.9 66.1)">1</text>
<text x="37.8" y="89.7">2</text>
<text x="37.8" y="86.3">2</text>
<text x="44.4" y="89.7">1</text>
<text x="44.4" y="86.3">1</text>
<text x="66.3" y="86.3">3</text>
<text x="83" y="86.3">2</text>
<text x="83" y="89.7">4</text>
<text x="74.7" y="93.8" transform="rotate(-90 74.7 93.8)">1</text>
<text x="46.2" y="123.2">1</text>
<text x="56.1" y="123.2">2</text>
<text x="138.3" y="155">1</text>
<text x="138.3" y="158.4">2</text>
<text x="138.3" y="171.8">1</text>
<text x="138.3" y="175.2">2</text>
</g>
<g font-size="1.3">
<text x="78.4" y="160">PCB-MARKPOINT</text>
<text x="100.2" y="160">PCB-MARKPOINT</text>
<text x="78.4" y="168.4">PCB-MARKPOINT</text>
<text x="100.2" y="168.4">PCB-MARKPOINT</text>
<text x="78.4" y="176.8">PCB-MARKPOINT</text>
<text x="100.2" y="176.8">PCB-MARKPOINT</text>
</g>
<text font-size="1.1" x="26.3" y="36.6">usb_typec_304</text>
<text font-size="1.1" fill="#00f" x="116.2" y="126.8">T</text>
</svg>
